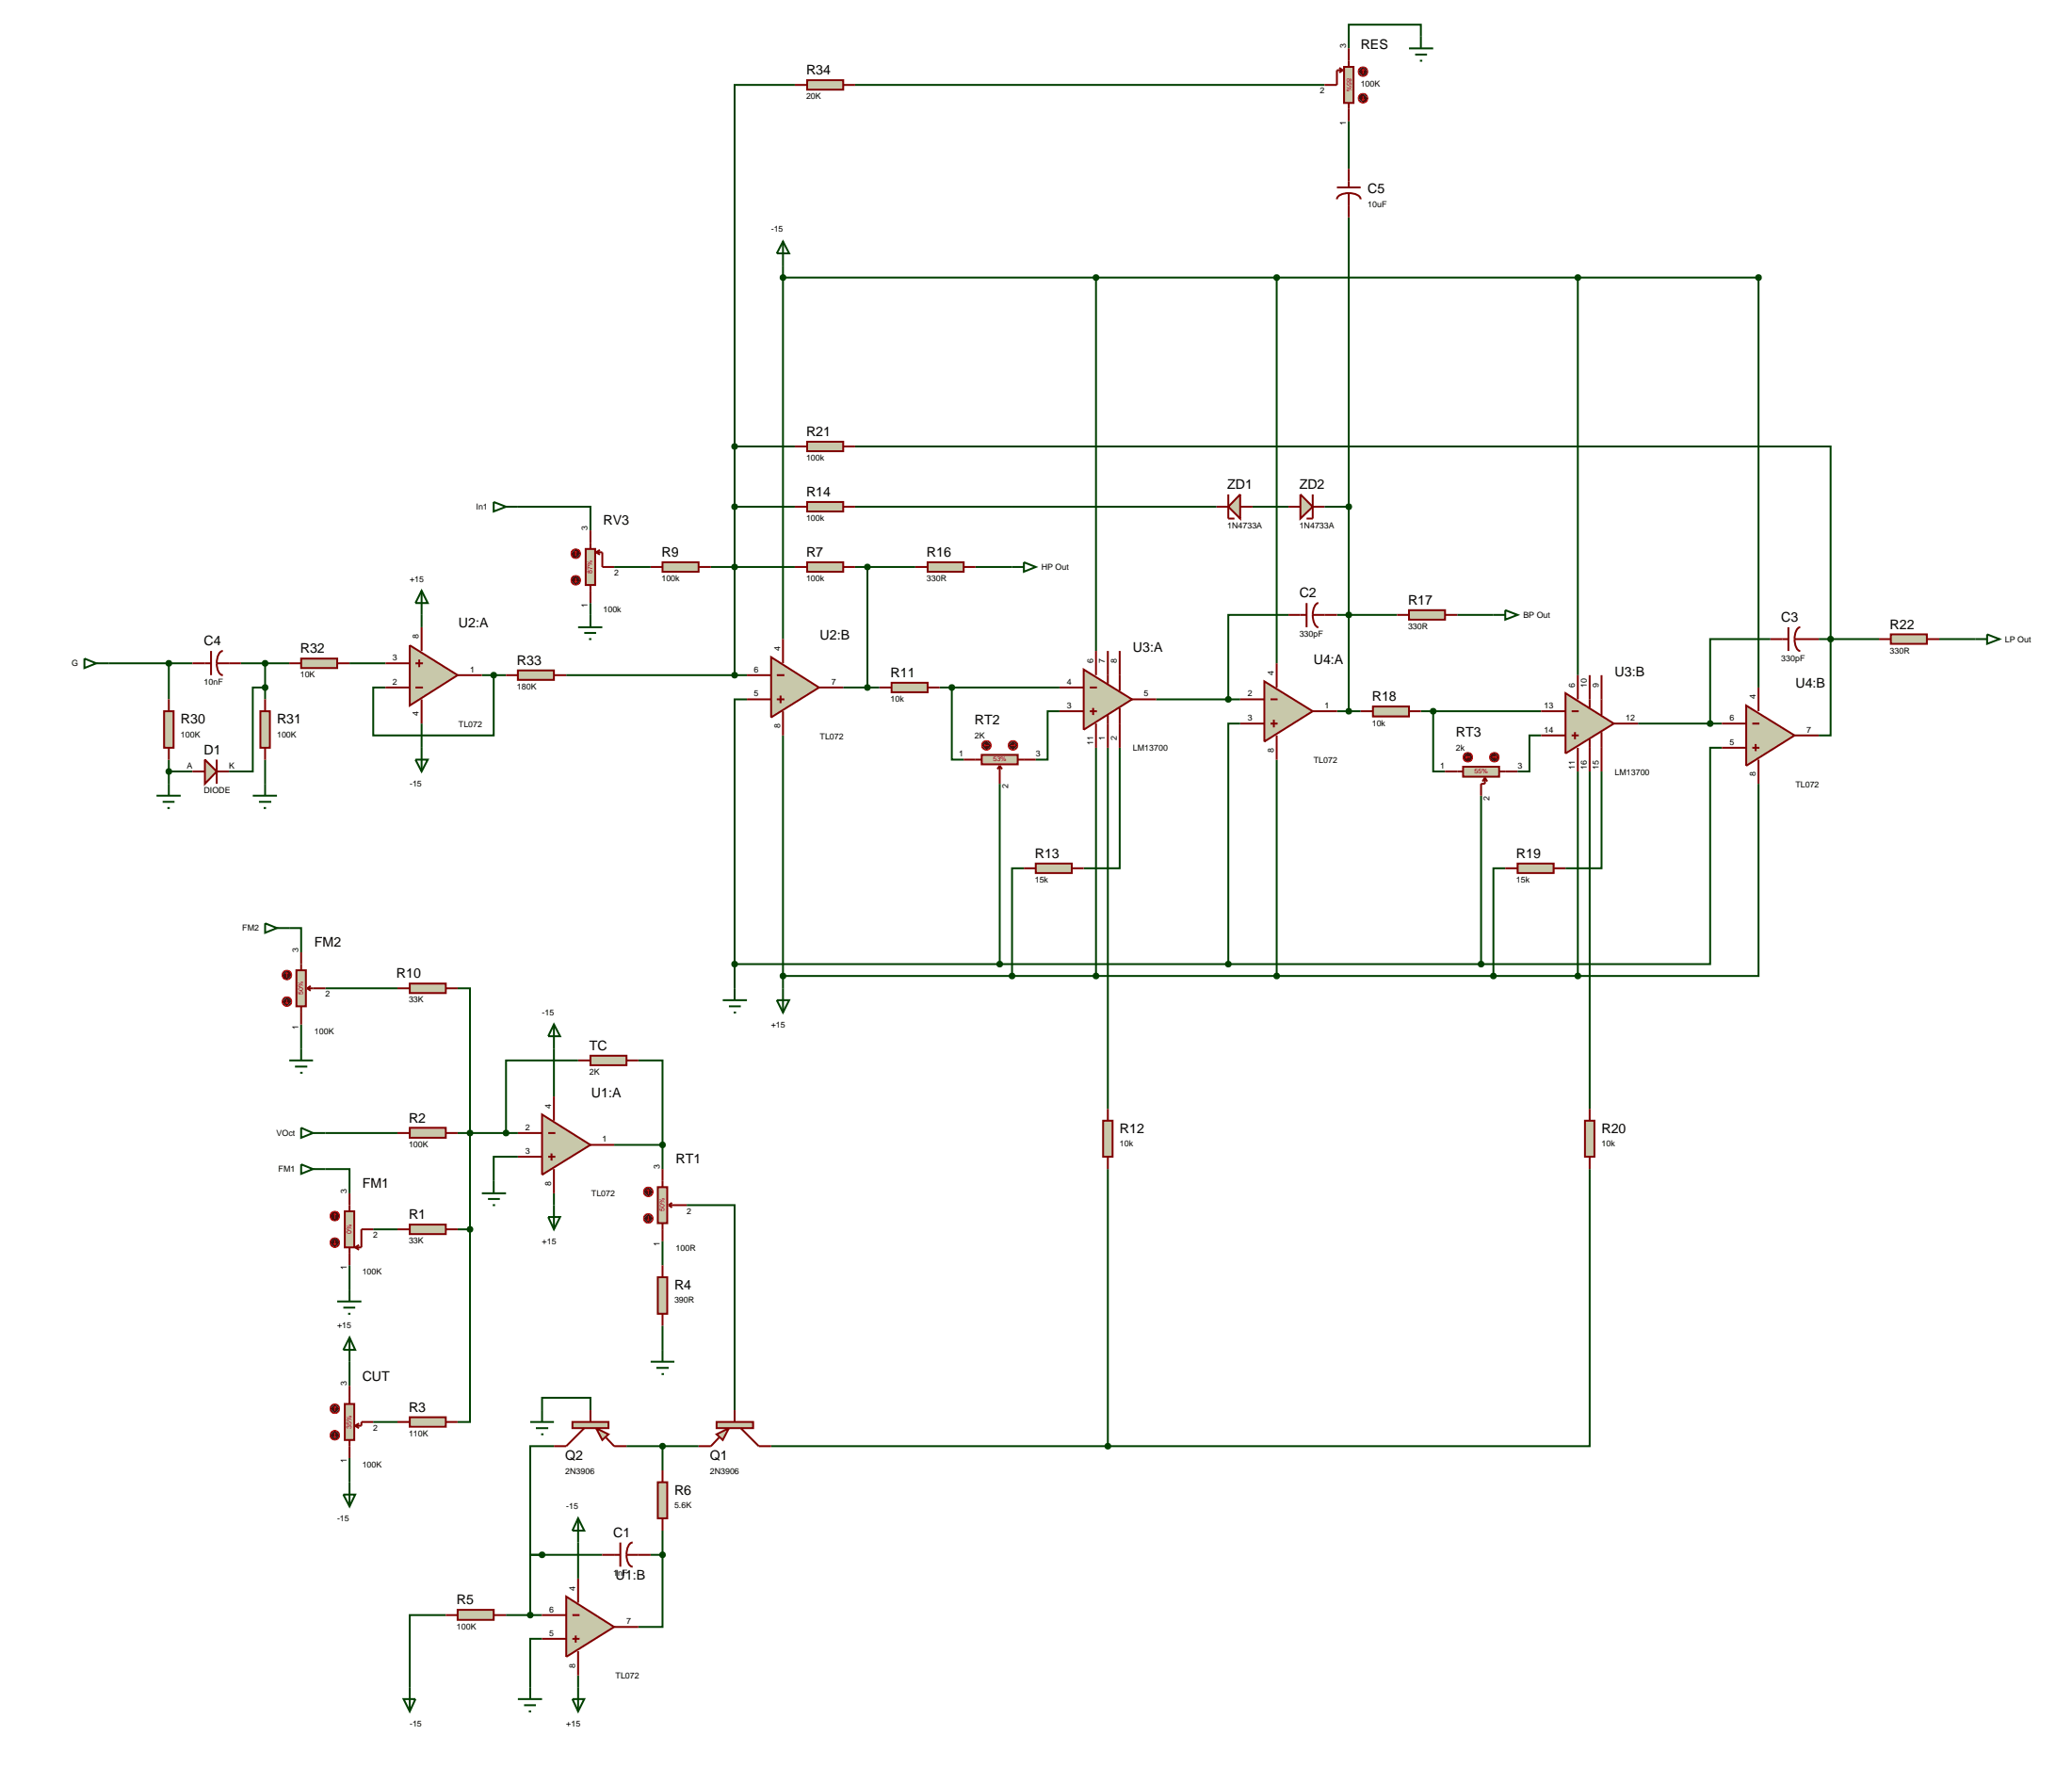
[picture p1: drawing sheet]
<svg xmlns="http://www.w3.org/2000/svg" width="437mm" height="376mm" viewBox="0 0 437 376" stroke-linecap="round" stroke-linejoin="round" font-family="sans-serif">
<g fill="none" stroke="#004000" stroke-width=".4">
<path d="M167.6 17.9h-12.7v76.2M180.3 17.9h99M299.6 7.7v-2.5h-15.2v5M284.4 25.5v10.1M165.1 58.5h205.7v86.4M165.1 56v78.7M231.1 58.5v78.7M269.2 58.5v81.3M284.4 45.8v104.1M332.7 58.5v83.8M154.9 94.1v48.2M154.9 94.1h12.7"/>
<path d="M180.3 94.1h205.7v60.9h-2.5M109.2 106.8h15.3v5M129.5 119.5h7.7M149.9 119.5h17.7M154.9 106.8h12.7M180.3 119.5h12.7M180.3 106.8h76.2M182.9 119.5v25.4M205.7 119.5h7.7M264.1 106.8h7.6M279.3 106.8h5.1M22.9 139.8h17.7"/>
<path d="M35.6 139.8v7.6M50.8 139.8h10.2M55.9 139.8v7.6M73.7 139.8h7.6M88.9 129.6v2.6M124.5 127.1v2.5M271.7 129.6h-12.7v17.8M281.9 129.6h12.7M307.3 129.6h7.6M373.3 134.7h-12.7v17.8M383.5 134.7h12.7M408.9 134.7h7.6"/>
<path d="M55.9 144.9h-2.6v17.7h-5M88.9 152.5v5.1M101.6 142.3h5.1M104.1 142.3v12.7h-25.4v-10.1h2.6M119.4 142.3h38.1M157.5 147.4h-2.6v55.8M165.1 155v53.3M177.8 144.9h7.6M198.1 144.9h25.3M200.7 144.9v15.2h2.5M223.4 149.9h-2.5v10.2h-2.5M231.1 157.6v48.1"/>
<path d="M233.6 157.6v76.1M236.1 157.6v25.4h-7.6M243.8 147.4h17.7M261.5 152.5h-2.5v50.7M281.9 149.9h5M299.6 149.9h25.4M302.2 149.9v12.7h2.5M325 155h-2.5v7.6h-2.5M345.4 152.5h17.7M363.1 157.6h-2.5v45.6h-48.3M35.6 160.1v5.1M35.6 162.6h5"/>
<path d="M55.9 160.1v5.1M210.8 165.2v38M269.2 160.1v45.6M312.3 167.7v35.5M332.7 162.6v43.1M335.2 162.6v71.1M337.7 162.6v20.4h-7.6M370.8 165.2v40.5h-38.1M61 195.6h2.5v5.1M215.9 183h-2.5v22.7M317.4 183h-2.5v22.7M63.5 215.9v5.1"/>
<path d="M68.6 208.3h15.2M96.5 208.3h2.6v50.8M154.9 203.2v5.1M154.9 203.2h157.4M165.1 205.7h167.6M63.5 237.7l2.5 1.1-2.5 1zM66 238.8h17.8M96.5 238.8h12.7M116.8 221v10.1M121.9 223.5h-15.2v15.3M134.6 223.5h5.1v17.8M63.5 245.4l2.5 1-2.5 1z"/>
<path d="M66 246.4h7.7v5.1M78.7 259.1h5.1M96.5 259.1h2.6M99.1 259.1v40.6h-2.6M109.2 243.8h-5.1v5.1M116.8 251.5v2.5M129.5 241.3h10.2M139.7 241.3v5.1M144.8 254h10.1v43.2M233.6 246.4v58.4M335.2 246.4v58.4h-101.6M73.7 266.7v5.1"/>
<path d="M139.7 261.6v5.1M139.7 279.4v5.1M73.7 287v5.1M78.7 299.7h5.1M114.3 297.2v-2.6h10.2v2.6M73.7 307.3v5.1M116.8 304.8h-5v22.9h2.5M132.1 304.8h15.2M139.7 304.8v5.1M162.6 304.8h71M114.3 327.7h-2.5v12.7M114.3 327.7h12.7"/>
<path d="M121.9 325.1v7.6M137.2 327.7h2.5M139.7 327.7v15.2h-5.1M139.7 322.6v5.1M94 340.4h-7.6v15.2M106.7 340.4h7.6M114.3 345.4h-2.5v10.2M121.9 353.1v2.5"/>
</g>
<path d="M72.7 255.3h2v7.6h-2z" fill="#c8c8aa" stroke="#800000" stroke-width=".4"/>
<path d="M73.7 251.5v3.8M78.7 259.1h-2.5v3.8h-1.3M73.7 262.9v3.8M74.9 262.9l.8 .5M75.7 262.4l-.8 .5" fill="none" stroke="#800000" stroke-width=".4"/>
<path d="M69.9 255.6l.7-.3-1 1zM70.6 255.3a.94 .94 0 0 1 1 1zM71.6 256.3a.94 .94 0 0 1-1 1zM69.6 256.3l1 1a.94 .94 0 0 1-1-1z" fill="#400000" stroke="#f00" stroke-width=".2"/>
<path d="M69.6 256.3l1-1 1 1-1 1z" fill="#400000"/>
<path d="M70.6 255.8l-.2 .2M70.6 255.8l.3 .2M70.6 255.8v1" fill="none" stroke="#f00" stroke-width=".2"/>
<path d="M69.9 261.2l.7-.3-1 1zM70.6 260.9a.94 .94 0 0 1 1 1zM71.6 261.9a.94 .94 0 0 1-1 1zM69.6 261.9l1 1a.94 .94 0 0 1-1-1z" fill="#400000" stroke="#f00" stroke-width=".2"/>
<path d="M69.6 261.9l1-1 1 1-1 1z" fill="#400000"/>
<path d="M70.4 262.1l.2 .3M70.6 261.4v1M70.9 262.1l-.3 .3" fill="none" stroke="#f00" stroke-width=".2"/>
<path d="M71.1 274.3h5.1M72.4 275.6h2.5M73.4 276.9h.5M73.7 271.8v2.5" fill="none" stroke="#004000" stroke-width=".4"/>
<path d="M86.4 258.1h7.6v2h-7.6z" fill="#c8c8aa" stroke="#800000" stroke-width=".4"/>
<path d="M83.8 259.1h2.6M94 259.1h2.5" fill="none" stroke="#800000" stroke-width=".4"/>
<path d="M86.4 237.7h7.6v2.1h-7.6z" fill="#c8c8aa" stroke="#800000" stroke-width=".4"/>
<path d="M83.8 238.8h2.6M94 238.8h2.5" fill="none" stroke="#800000" stroke-width=".4"/>
<path d="M72.7 295.9h2v7.6h-2z" fill="#c8c8aa" stroke="#800000" stroke-width=".4"/>
<path d="M73.7 292.1v3.8M78.7 299.7h-2.5v.8h-1.3M73.7 303.5v3.8M74.9 300.5l.8 .5M75.7 300l-.8 .5" fill="none" stroke="#800000" stroke-width=".4"/>
<path d="M69.9 296.2l.7-.3-1 1zM70.6 295.9a.94 .94 0 0 1 1 1zM70.6 297.9l1-1a.94 .94 0 0 1-1 1zM69.6 296.9l1 1a.94 .94 0 0 1-1-1z" fill="#400000" stroke="#f00" stroke-width=".2"/>
<path d="M69.6 296.9l1-1 1 1-1 1z" fill="#400000"/>
<path d="M70.6 296.4l-.2 .3M70.6 296.4l.3 .3M70.6 296.4v1" fill="none" stroke="#f00" stroke-width=".2"/>
<path d="M69.9 301.8l.7-.3-1 1zM70.6 301.5a.94 .94 0 0 1 1 1zM70.6 303.5l1-1a.94 .94 0 0 1-1 1zM69.6 302.5l1 1a.94 .94 0 0 1-1-1z" fill="#400000" stroke="#f00" stroke-width=".2"/>
<path d="M69.6 302.5l1-1 1 1-1 1z" fill="#400000"/>
<path d="M70.4 302.8l.2 .2M70.6 302v1M70.9 302.8l-.3 .2" fill="none" stroke="#f00" stroke-width=".2"/>
<path d="M73.7 281.9l1.2 2.6h-2.5zM73.7 281.9v5.1M72.4 315h2.5l-1.2 2.5zM73.7 312.4v5.1" fill="none" stroke="#004000" stroke-width=".4"/>
<path d="M86.4 298.7h7.6v2h-7.6z" fill="#c8c8aa" stroke="#800000" stroke-width=".4"/>
<path d="M83.8 299.7h2.6M94 299.7h2.5" fill="none" stroke="#800000" stroke-width=".4"/>
<path d="M98.8 258.7l.3-.1-.5 .5zM99.1 258.6l.3 .1 .2 .4zM99.1 259.6l.5-.5-.2 .4zM98.6 259.1l.5 .5-.3-.1z" fill="#004000" stroke="#004000" stroke-width=".4"/>
<path d="M98.6 259.1l.5-.5 .5 .5-.5 .5z" fill="#004000"/>
<path d="M98.8 238.4l.3-.1-.5 .5zM99.1 238.3l.3 .1 .2 .4zM99.1 239.3l.5-.5-.2 .4zM98.6 238.8l.5 .5-.3-.1z" fill="#004000" stroke="#004000" stroke-width=".4"/>
<path d="M99.1 238.3l.5 .5-.5 .5-.5-.5z" fill="#004000"/>
<path d="M124.5 222.5h7.6v2h-7.6z" fill="#c8c8aa" stroke="#800000" stroke-width=".4"/>
<path d="M121.9 223.5h2.6M132.1 223.5h2.5" fill="none" stroke="#800000" stroke-width=".4"/>
<path d="M116.8 215.9l1.3 2.5h-2.5zM116.8 215.9v5.1M101.6 251.5h5.1M102.9 252.7h2.5M103.9 254h.5M104.1 248.9v2.6M115.6 256.5h2.5l-1.3 2.6zM116.8 254v5.1" fill="none" stroke="#004000" stroke-width=".4"/>
<path d="M138.7 250.2h2v7.6h-2z" fill="#c8c8aa" stroke="#800000" stroke-width=".4"/>
<path d="M139.7 246.4v3.8M139.7 257.8v3.8M141 254l.7 .5M141 254h3.8M141.7 253.5l-.7 .5" fill="none" stroke="#800000" stroke-width=".4"/>
<path d="M136 250.5l.7-.3-1 1zM136.7 250.2a.94 .94 0 0 1 1 1zM137.7 251.2a.94 .94 0 0 1-1 1zM135.7 251.2l1 1a.94 .94 0 0 1-1-1z" fill="#400000" stroke="#f00" stroke-width=".2"/>
<path d="M135.7 251.2l1-1 1 1-1 1z" fill="#400000"/>
<path d="M136.7 250.7l-.3 .2M136.7 250.7l.2 .2M136.7 250.7v1" fill="none" stroke="#f00" stroke-width=".2"/>
<path d="M136 256.1l.7-.3-1 1zM136.7 255.8a.94 .94 0 0 1 1 1zM137.7 256.8a.94 .94 0 0 1-1 1zM135.7 256.8l1 1a.94 .94 0 0 1-1-1z" fill="#400000" stroke="#f00" stroke-width=".2"/>
<path d="M135.7 256.8l1-1 1 1-1 1z" fill="#400000"/>
<path d="M136.4 257l.3 .3M136.7 256.3v1M136.9 257l-.2 .3" fill="none" stroke="#f00" stroke-width=".2"/>
<path d="M138.7 269.2h2v7.7h-2z" fill="#c8c8aa" stroke="#800000" stroke-width=".4"/>
<path d="M139.7 266.7v2.5M139.7 276.9v2.5" fill="none" stroke="#800000" stroke-width=".4"/>
<path d="M137.2 287h5M138.4 288.3h2.6M139.5 289.6h.5M139.7 284.5v2.5" fill="none" stroke="#004000" stroke-width=".4"/>
<g fill="#c8c8aa" stroke="#800000" stroke-width=".4">
<path d="M151.1 302.3l2.6-1.3-1.3 2.5z"/>
<path d="M151.1 299.7h7.7v1.3h-7.7z"/>
</g>
<path d="M154.9 297.2v2.5M151.6 303l-1.7 1.8h-2.6M156.2 301l3.8 3.8h2.6" fill="none" stroke="#800000" stroke-width=".4"/>
<g fill="#c8c8aa" stroke="#800000" stroke-width=".4">
<path d="M125.7 301l2.6 1.3-1.3 1.2z"/>
<path d="M120.7 299.7h7.6v1.3h-7.6z"/>
</g>
<path d="M124.5 297.2v2.5M123.2 301l-3.8 3.8h-2.6M127.8 303l1.7 1.8h2.6" fill="none" stroke="#800000" stroke-width=".4"/>
<path d="M111.8 299.7h5M114.3 297.2v2.5M113 301h2.6M114.1 302.3h.5" fill="none" stroke="#004000" stroke-width=".4"/>
<path d="M138.7 312.4h2v7.6h-2z" fill="#c8c8aa" stroke="#800000" stroke-width=".4"/>
<path d="M139.7 309.9v2.5M139.7 320v2.6" fill="none" stroke="#800000" stroke-width=".4"/>
<path d="M139.4 304.4l.3-.1-.5 .5zM139.7 304.3l.3 .1 .2 .4zM140.2 304.8l-.1 .3-.4 .2zM139.2 304.8l.5 .5-.4-.2z" fill="#004000" stroke="#004000" stroke-width=".4"/>
<path d="M139.7 304.3l.5 .5-.5 .5-.5-.5z" fill="#004000"/>
<path d="M127 327.7h3.8M130.8 325.1v5.1M132.1 327.7a2.27 2.27 0 0 0 1.3 2.5M132.1 327.7h5.1M133.4 325.1a2.34 2.34 0 0 0-1.3 2.6" fill="none" stroke="#800000" stroke-width=".4"/>
<path d="M114 327.3l.3-.1-.5 .5zM114.3 327.2l.4 .2 .1 .3zM114.8 327.7l-.2 .4-.3 .1zM113.8 327.7l.5 .5-.3-.1z" fill="#004000" stroke="#004000" stroke-width=".4"/>
<path d="M114.3 327.2l.5 .5-.5 .5-.5-.5z" fill="#004000"/>
<path d="M109.2 358.1h5.1M110.5 359.4h2.5M111.8 355.6v2.5M111.5 360.7h.5" fill="none" stroke="#004000" stroke-width=".4"/>
<path d="M96.5 339.3h7.6v2.1h-7.6z" fill="#c8c8aa" stroke="#800000" stroke-width=".4"/>
<path d="M94 340.4h2.5M104.1 340.4h2.6" fill="none" stroke="#800000" stroke-width=".4"/>
<path d="M165.1 50.9l1.3 2.5h-2.6zM165.1 50.9v5.1M152.4 210.8h5.1M153.7 212.1h2.5M154.7 213.4h.5M154.9 208.3v2.5M163.8 210.8h2.6l-1.3 2.6zM165.1 208.3v5.1M85.1 358.1h2.5l-1.2 2.6zM86.4 355.6v5.1" fill="none" stroke="#004000" stroke-width=".4"/>
<path d="M170.2 118.5h7.6v2h-7.6z" fill="#c8c8aa" stroke="#800000" stroke-width=".4"/>
<path d="M167.6 119.5h2.6M177.8 119.5h2.5" fill="none" stroke="#800000" stroke-width=".4"/>
<path d="M139.7 118.5h7.6v2h-7.6z" fill="#c8c8aa" stroke="#800000" stroke-width=".4"/>
<path d="M137.2 119.5h2.5M147.3 119.5h2.6" fill="none" stroke="#800000" stroke-width=".4"/>
<path d="M154.5 119.2l.4-.2-.5 .5zM154.9 119l.3 .1 .2 .4zM155.4 119.5l-.1 .3-.4 .2zM154.4 119.5l.5 .5-.3-.1z" fill="#004000" stroke="#004000" stroke-width=".4"/>
<path d="M154.4 119.5l.5-.5 .5 .5-.5 .5z" fill="#004000"/>
<path d="M123.5 115.7h2v7.6h-2z" fill="#c8c8aa" stroke="#800000" stroke-width=".4"/>
<path d="M124.5 111.8v3.9M125.7 116.4l.8 .5M125.7 116.4h1.3v3.1h2.5M126.5 115.9l-.8 .5M124.5 123.3v3.8" fill="none" stroke="#800000" stroke-width=".4"/>
<path d="M120.7 116l.7-.3-1 1zM121.4 115.7a.94 .94 0 0 1 1 1zM121.4 117.7l1-1a.94 .94 0 0 1-1 1zM120.4 116.7l1 1a.94 .94 0 0 1-1-1z" fill="#400000" stroke="#f00" stroke-width=".2"/>
<path d="M120.4 116.7l1-1 1 1-1 1z" fill="#400000"/>
<path d="M121.4 116.2l-.2 .2M121.4 116.2l.3 .2M121.4 116.2v1" fill="none" stroke="#f00" stroke-width=".2"/>
<path d="M120.7 121.6l.7-.3-1 1zM121.4 121.3a.94 .94 0 0 1 1 1zM122.4 122.3a.94 .94 0 0 1-1 1zM120.4 122.3l1 1a.94 .94 0 0 1-1-1z" fill="#400000" stroke="#f00" stroke-width=".2"/>
<path d="M120.4 122.3l1-1 1 1-1 1z" fill="#400000"/>
<path d="M121.2 122.5l.2 .3M121.4 121.8v1M121.7 122.5l-.3 .3" fill="none" stroke="#f00" stroke-width=".2"/>
<path d="M104.1 105.8l2.6 1-2.6 1zM106.7 106.8h2.5M121.9 132.2h5.1M123.2 133.4h2.5M124.2 134.7h.5M124.5 129.6v2.6" fill="none" stroke="#004000" stroke-width=".4"/>
<path d="M228.5 141.1l10.2 6.3-10.2 6.4z" fill="#c8c8aa" stroke="#800000" stroke-width=".4"/>
<path d="M231.1 137.2v5.1M233.6 137.2v6.9M236.1 137.2v8.4M223.4 144.9h5.1M223.4 149.9h5.1M229.8 144.9h1.5M229.8 149.9h1.5M230.5 149.2v1.5M231.1 152.5v5.1M233.6 150.7v6.9M236.1 149.2v8.4M238.7 147.4h5.1" fill="none" stroke="#800000" stroke-width=".4"/>
<path d="M188 143.9h7.6v2h-7.6z" fill="#c8c8aa" stroke="#800000" stroke-width=".4"/>
<path d="M185.4 144.9h2.6M195.6 144.9h2.5" fill="none" stroke="#800000" stroke-width=".4"/>
<path d="M207 159.1h7.6v2h-7.6z" fill="#c8c8aa" stroke="#800000" stroke-width=".4"/>
<path d="M203.2 160.1h3.8M210.8 161.4l-.5 .7M210.8 161.4l.5 .7M210.8 161.4v3.8M214.6 160.1h3.8" fill="none" stroke="#800000" stroke-width=".4"/>
<path d="M212.9 156.4l.7-.3-1 1zM213.6 156.1a.94 .94 0 0 1 1 1zM214.6 157.1a.94 .94 0 0 1-1 1zM212.6 157.1l1 1a.94 .94 0 0 1-1-1z" fill="#400000" stroke="#f00" stroke-width=".2"/>
<path d="M213.6 156.1l1 1-1 1-1-1z" fill="#400000"/>
<path d="M213.1 157.1h1M213.9 156.8l.2 .3M214.1 157.1l-.2 .2" fill="none" stroke="#f00" stroke-width=".2"/>
<path d="M207.3 156.4l.7-.3-1 1zM208 156.1a.94 .94 0 0 1 1 1zM209 157.1a.94 .94 0 0 1-1 1zM207 157.1l1 1a.94 .94 0 0 1-1-1z" fill="#400000" stroke="#f00" stroke-width=".2"/>
<path d="M208 156.1l1 1-1 1-1-1z" fill="#400000"/>
<path d="M207.5 157.1l.3 .2M207.5 157.1h1M207.8 156.8l-.3 .3" fill="none" stroke="#f00" stroke-width=".2"/>
<path d="M200.4 144.5l.3-.1-.5 .5zM200.7 144.4l.3 .1 .2 .4zM201.2 144.9l-.1 .3-.4 .2zM200.2 144.9l.5 .5-.4-.2z" fill="#004000" stroke="#004000" stroke-width=".4"/>
<path d="M200.2 144.9l.5-.5 .5 .5-.5 .5z" fill="#004000"/>
<path d="M232.6 236.2h2v7.6h-2z" fill="#c8c8aa" stroke="#800000" stroke-width=".4"/>
<path d="M233.6 233.7v2.5M233.6 243.8v2.6" fill="none" stroke="#800000" stroke-width=".4"/>
<path d="M218.4 182h7.6v2h-7.6z" fill="#c8c8aa" stroke="#800000" stroke-width=".4"/>
<path d="M215.9 183h2.5M226 183h2.5" fill="none" stroke="#800000" stroke-width=".4"/>
<path d="M213 205.4l.4-.2-.5 .5zM213.4 205.2l.4 .2 .1 .3zM213.4 206.2l.5-.5-.2 .4zM212.9 205.7l.5 .5-.3-.1z" fill="#004000" stroke="#004000" stroke-width=".4"/>
<path d="M212.9 205.7l.5-.5 .5 .5-.5 .5z" fill="#004000"/>
<path d="M266.6 143.6l10.2 6.3-10.2 6.4z" fill="#c8c8aa" stroke="#800000" stroke-width=".4"/>
<path d="M269.2 139.8v5.1M261.5 147.4h5.1M261.5 152.5h5.1M267.9 147.4h1.5M267.9 152.5h1.5M268.6 151.7v1.6M269.2 155v5.1M276.8 149.9h5.1" fill="none" stroke="#800000" stroke-width=".4"/>
<path d="M210.4 202.9l.4-.2-.5 .5zM210.8 202.7l.3 .1 .2 .4zM211.3 203.2l-.1 .3-.4 .2zM210.3 203.2l.5 .5-.4-.2z" fill="#004000" stroke="#004000" stroke-width=".4"/>
<path d="M210.3 203.2l.5-.5 .5 .5-.5 .5z" fill="#004000"/>
<path d="M230.7 205.4l.4-.2-.5 .5zM231.1 205.2l.4 .2 .1 .3zM231.1 206.2l.5-.5-.2 .4zM230.6 205.7l.5 .5-.3-.1z" fill="#004000" stroke="#004000" stroke-width=".4"/>
<path d="M230.6 205.7l.5-.5 .5 .5-.5 .5z" fill="#004000"/>
<path d="M271.7 129.6h3.8M275.5 127.1v5.1M276.8 129.6a2.43 2.43 0 0 0 1.2 2.6M276.8 129.6h5.1M278 127.1a2.36 2.36 0 0 0-1.2 2.5" fill="none" stroke="#800000" stroke-width=".4"/>
<path d="M258.7 147l.3-.1-.5 .5zM259 146.9l.3 .1 .2 .4zM259 147.9l.5-.5-.2 .4zM258.5 147.4l.5 .5-.3-.1z" fill="#004000" stroke="#004000" stroke-width=".4"/>
<path d="M259 146.9l.5 .5-.5 .5-.5-.5z" fill="#004000"/>
<path d="M213.4 119.5h2.5M215.9 118.5l2.5 1-2.5 1zM314.9 129.6h2.5M317.4 128.6l2.6 1-2.6 1z" fill="none" stroke="#004000" stroke-width=".4"/>
<path d="M284.1 129.2l.3-.1-.5 .5zM284.4 129.1l.3 .1 .2 .4zM284.4 130.1l.5-.5-.2 .4zM283.9 129.6l.5 .5-.4-.2z" fill="#004000" stroke="#004000" stroke-width=".4"/>
<path d="M284.4 129.1l.5 .5-.5 .5-.5-.5z" fill="#004000"/>
<path d="M261.5 104.2v5.1l-2.5-2.5z" fill="#c8c8aa" stroke="#800000" stroke-width=".4"/>
<path d="M256.5 106.8h2.5M259 104.2v5.1h1.3M261.5 106.8h2.6" fill="none" stroke="#800000" stroke-width=".4"/>
<path d="M274.2 104.2l2.6 2.6-2.6 2.5z" fill="#c8c8aa" stroke="#800000" stroke-width=".4"/>
<path d="M271.7 106.8h2.5M276.8 104.2v5.1h-1.3M276.8 106.8h2.5" fill="none" stroke="#800000" stroke-width=".4"/>
<path d="M170.2 105.8h7.6v2h-7.6z" fill="#c8c8aa" stroke="#800000" stroke-width=".4"/>
<path d="M167.6 106.8h2.6M177.8 106.8h2.5" fill="none" stroke="#800000" stroke-width=".4"/>
<path d="M154.5 106.5l.4-.2-.5 .5zM154.9 106.3l.3 .1 .2 .4zM155.4 106.8l-.1 .3-.4 .2zM154.4 106.8l.5 .5-.3-.1z" fill="#004000" stroke="#004000" stroke-width=".4"/>
<path d="M154.4 106.8l.5-.5 .5 .5-.5 .5z" fill="#004000"/>
<path d="M195.6 118.5h7.6v2h-7.6z" fill="#c8c8aa" stroke="#800000" stroke-width=".4"/>
<path d="M193 119.5h2.6M203.2 119.5h2.5" fill="none" stroke="#800000" stroke-width=".4"/>
<path d="M182.5 119.2l.4-.2-.5 .5zM182.9 119l.3 .1 .2 .4zM183.4 119.5l-.1 .3-.4 .2zM182.4 119.5l.5 .5-.3-.1z" fill="#004000" stroke="#004000" stroke-width=".4"/>
<path d="M182.4 119.5l.5-.5 .5 .5-.5 .5z" fill="#004000"/>
<path d="M297.1 128.6h7.6v2h-7.6z" fill="#c8c8aa" stroke="#800000" stroke-width=".4"/>
<path d="M294.6 129.6h2.5M304.7 129.6h2.6" fill="none" stroke="#800000" stroke-width=".4"/>
<path d="M289.5 148.9h7.6v2.1h-7.6z" fill="#c8c8aa" stroke="#800000" stroke-width=".4"/>
<path d="M286.9 149.9h2.6M297.1 149.9h2.5" fill="none" stroke="#800000" stroke-width=".4"/>
<path d="M284.1 149.5l.3-.1-.5 .5zM284.4 149.4l.3 .1 .2 .4zM284.4 150.4l.5-.5-.2 .4zM283.9 149.9l.5 .5-.4-.2z" fill="#004000" stroke="#004000" stroke-width=".4"/>
<path d="M284.4 149.4l.5 .5-.5 .5-.5-.5z" fill="#004000"/>
<path d="M330.1 146.1l10.2 6.4-10.2 6.3z" fill="#c8c8aa" stroke="#800000" stroke-width=".4"/>
<path d="M325 149.9h5.1M325 155h5.1M331.4 149.9h1.5M331.4 155h1.5M332.1 154.3v1.5M332.7 142.3v5.1M332.7 157.6v5M335.2 142.3v6.9M335.2 155.8v6.8M337.7 142.3v8.4M337.7 154.3v8.3M340.3 152.5h5.1" fill="none" stroke="#800000" stroke-width=".4"/>
<path d="M308.5 161.6h7.6v2.1h-7.6z" fill="#c8c8aa" stroke="#800000" stroke-width=".4"/>
<path d="M304.7 162.6h3.8M313.1 163.9l.5 .8M313.1 163.9l-.5 .8M313.1 163.9v1.3h-.8v2.5M316.1 162.6h3.9" fill="none" stroke="#800000" stroke-width=".4"/>
<path d="M314.4 158.9l.7-.3-1 1zM315.1 158.6a.94 .94 0 0 1 1 1zM316.1 159.6a.94 .94 0 0 1-1 1zM314.1 159.6l1 1a.94 .94 0 0 1-1-1z" fill="#400000" stroke="#f00" stroke-width=".2"/>
<path d="M315.1 158.6l1 1-1 1-1-1z" fill="#400000"/>
<path d="M314.6 159.6h1M315.4 159.3l.2 .3M315.6 159.6l-.2 .3" fill="none" stroke="#f00" stroke-width=".2"/>
<path d="M308.8 158.9l.7-.3-1 1zM309.5 158.6a.94 .94 0 0 1 1 1zM310.5 159.6a.94 .94 0 0 1-1 1zM308.5 159.6l1 1a.94 .94 0 0 1-1-1z" fill="#400000" stroke="#f00" stroke-width=".2"/>
<path d="M309.5 158.6l1 1-1 1-1-1z" fill="#400000"/>
<path d="M309 159.6l.3 .3M309 159.6h1M309.3 159.3l-.3 .3" fill="none" stroke="#f00" stroke-width=".2"/>
<path d="M301.9 149.5l.3-.1-.5 .5zM302.2 149.4l.4 .2 .1 .3zM302.7 149.9l-.1 .3-.4 .2zM301.7 149.9l.5 .5-.4-.2z" fill="#004000" stroke="#004000" stroke-width=".4"/>
<path d="M302.2 149.4l.5 .5-.5 .5-.5-.5z" fill="#004000"/>
<path d="M258.6 202.9l.4-.2-.5 .5zM259 202.7l.3 .1 .2 .4zM259 203.7l.5-.5-.2 .4zM258.5 203.2l.5 .5-.4-.2z" fill="#004000" stroke="#004000" stroke-width=".4"/>
<path d="M258.5 203.2l.5-.5 .5 .5-.5 .5z" fill="#004000"/>
<path d="M268.8 205.4l.4-.2-.5 .5zM269.2 205.2l.4 .2 .1 .3zM269.2 206.2l.5-.5-.2 .4zM268.7 205.7l.5 .5-.3-.1z" fill="#004000" stroke="#004000" stroke-width=".4"/>
<path d="M268.7 205.7l.5-.5 .5 .5-.5 .5z" fill="#004000"/>
<path d="M320 182h7.6v2h-7.6z" fill="#c8c8aa" stroke="#800000" stroke-width=".4"/>
<path d="M317.4 183h2.6M327.6 183h2.5" fill="none" stroke="#800000" stroke-width=".4"/>
<path d="M314.5 205.4l.4-.2-.5 .5zM314.9 205.2l.4 .2 .1 .3zM315.4 205.7l-.1 .3-.4 .2zM314.4 205.7l.5 .5-.4-.2z" fill="#004000" stroke="#004000" stroke-width=".4"/>
<path d="M314.9 205.2l.5 .5-.5 .5-.5-.5z" fill="#004000"/>
<path d="M334.2 236.2h2v7.6h-2z" fill="#c8c8aa" stroke="#800000" stroke-width=".4"/>
<path d="M335.2 233.7v2.5M335.2 243.8v2.6" fill="none" stroke="#800000" stroke-width=".4"/>
<path d="M233.3 304.4l.3-.1-.5 .5zM233.6 304.3l.3 .1 .2 .4zM233.6 305.3l.5-.5-.1 .3zM233.1 304.8l.5 .5-.4-.2z" fill="#004000" stroke="#004000" stroke-width=".4"/>
<path d="M233.6 304.3l.5 .5-.5 .5-.5-.5z" fill="#004000"/>
<path d="M230.7 58.2l.4-.2-.5 .5zM231.1 58l.3 .1 .2 .4zM231.1 59l.5-.5-.2 .4zM230.6 58.5l.5 .5-.3-.1z" fill="#004000" stroke="#004000" stroke-width=".4"/>
<path d="M230.6 58.5l.5-.5 .5 .5-.5 .5z" fill="#004000"/>
<path d="M268.8 58.2l.4-.2-.5 .5zM269.2 58l.3 .1 .2 .4zM269.2 59l.5-.5-.2 .4zM268.7 58.5l.5 .5-.3-.1z" fill="#004000" stroke="#004000" stroke-width=".4"/>
<path d="M268.7 58.5l.5-.5 .5 .5-.5 .5z" fill="#004000"/>
<path d="M170.2 93.1h7.6v2h-7.6z" fill="#c8c8aa" stroke="#800000" stroke-width=".4"/>
<path d="M167.6 94.1h2.6M177.8 94.1h2.5" fill="none" stroke="#800000" stroke-width=".4"/>
<path d="M368.2 148.7l10.2 6.3-10.2 6.4z" fill="#c8c8aa" stroke="#800000" stroke-width=".4"/>
<path d="M363.1 152.5h5.1M363.1 157.6h5.1M369.5 152.5h1.5M369.5 157.6h1.5M370.2 156.8v1.5M370.8 144.9v5M378.4 155h5.1M370.8 160.1v5.1" fill="none" stroke="#800000" stroke-width=".4"/>
<path d="M312 202.8l.3-.1-.5 .5zM312.3 202.7l.4 .2 .1 .3zM312.8 203.2l-.1 .3-.4 .2zM311.8 203.2l.5 .5-.3-.1z" fill="#004000" stroke="#004000" stroke-width=".4"/>
<path d="M311.8 203.2l.5-.5 .5 .5-.5 .5z" fill="#004000"/>
<path d="M332.3 205.4l.4-.2-.5 .5zM332.7 205.2l.4 .2 .1 .3zM332.7 206.2l.5-.5-.2 .4zM332.2 205.7l.5 .5-.3-.1z" fill="#004000" stroke="#004000" stroke-width=".4"/>
<path d="M332.2 205.7l.5-.5 .5 .5-.5 .5z" fill="#004000"/>
<path d="M332.3 58.2l.4-.2-.5 .5zM332.7 58l.3 .1 .2 .4zM332.7 59l.5-.5-.2 .4zM332.2 58.5l.5 .5-.3-.1z" fill="#004000" stroke="#004000" stroke-width=".4"/>
<path d="M332.2 58.5l.5-.5 .5 .5-.5 .5z" fill="#004000"/>
<path d="M373.3 134.7h3.8M377.1 132.2v5M378.4 134.7a2.28 2.28 0 0 0 1.2 2.5M378.4 134.7h5.1M379.6 132.2a2.28 2.28 0 0 0-1.2 2.5" fill="none" stroke="#800000" stroke-width=".4"/>
<path d="M360.3 152.1l.3-.1-.5 .5zM360.6 152l.3 .1 .2 .4zM360.6 153l.5-.5-.2 .4zM360.1 152.5l.5 .5-.4-.2z" fill="#004000" stroke="#004000" stroke-width=".4"/>
<path d="M360.6 152l.5 .5-.5 .5-.5-.5z" fill="#004000"/>
<path d="M398.7 133.7h7.6v2h-7.6z" fill="#c8c8aa" stroke="#800000" stroke-width=".4"/>
<path d="M396.2 134.7h2.5M406.3 134.7h2.6" fill="none" stroke="#800000" stroke-width=".4"/>
<path d="M385.6 134.4l.4-.2-.5 .5zM386 134.2l.3 .1 .2 .4zM386 135.2l.5-.5-.2 .4zM385.5 134.7l.5 .5-.3-.1z" fill="#004000" stroke="#004000" stroke-width=".4"/>
<path d="M385.5 134.7l.5-.5 .5 .5-.5 .5z" fill="#004000"/>
<path d="M416.5 134.7h2.5M419 133.7l2.6 1-2.6 1z" fill="none" stroke="#004000" stroke-width=".4"/>
<path d="M283.4 14.1h2v7.6h-2z" fill="#c8c8aa" stroke="#800000" stroke-width=".4"/>
<path d="M282.4 14.3l.7 .5M283.1 14.8l-.7 .5M283.1 14.8h-1.2v3.1h-2.6M284.4 10.2v3.9M284.4 21.7v3.8" fill="none" stroke="#800000" stroke-width=".4"/>
<path d="M286.7 14.4l.7-.3-1 1zM287.4 14.1a.94 .94 0 0 1 1 1zM287.4 16.1l1-1a.94 .94 0 0 1-1 1zM286.4 15.1l1 1a.94 .94 0 0 1-1-1z" fill="#400000" stroke="#f00" stroke-width=".2"/>
<path d="M287.4 14.1l1 1-1 1-1-1z" fill="#400000"/>
<path d="M287.4 14.6l.3 .2M287.4 14.6l-.2 .2M287.4 14.6v1" fill="none" stroke="#f00" stroke-width=".2"/>
<path d="M286.7 20l.7-.3-1 1zM287.4 19.7a.94 .94 0 0 1 1 1zM287.4 21.7l1-1a.94 .94 0 0 1-1 1zM286.4 20.7l1 1a.94 .94 0 0 1-1-1z" fill="#400000" stroke="#f00" stroke-width=".2"/>
<path d="M286.4 20.7l1-1 1 1-1 1z" fill="#400000"/>
<path d="M287.2 20.9l.2 .3M287.4 20.2v1M287.7 20.9l-.3 .3" fill="none" stroke="#f00" stroke-width=".2"/>
<path d="M297.1 10.2h5.1M298.4 11.5h2.5M299.4 12.8h.5M299.6 7.7v2.5" fill="none" stroke="#004000" stroke-width=".4"/>
<path d="M370.4 58.2l.4-.2-.5 .5zM370.8 58l.3 .1 .2 .4zM370.8 59l.5-.5-.1 .3zM370.3 58.5l.5 .5-.3-.1z" fill="#004000" stroke="#004000" stroke-width=".4"/>
<path d="M370.3 58.5l.5-.5 .5 .5-.5 .5z" fill="#004000"/>
<path d="M62.5 204.5h2v7.6h-2z" fill="#c8c8aa" stroke="#800000" stroke-width=".4"/>
<path d="M63.5 200.7v3.8M63.5 212.1v3.8M64.8 208.3l.7 .5M64.8 208.3h3.8M65.5 207.8l-.7 .5" fill="none" stroke="#800000" stroke-width=".4"/>
<path d="M59.8 204.8l.7-.3-1 1zM60.5 204.5a.94 .94 0 0 1 1 1zM61.5 205.5a.94 .94 0 0 1-1 1zM59.5 205.5l1 1a.94 .94 0 0 1-1-1z" fill="#400000" stroke="#f00" stroke-width=".2"/>
<path d="M59.5 205.5l1-1 1 1-1 1z" fill="#400000"/>
<path d="M60.5 205l-.3 .2M60.5 205l.2 .2M60.5 205v1" fill="none" stroke="#f00" stroke-width=".2"/>
<path d="M59.8 210.4l.7-.3-1 1zM60.5 210.1a.94 .94 0 0 1 1 1zM61.5 211.1a.94 .94 0 0 1-1 1zM59.5 211.1l1 1a.94 .94 0 0 1-1-1z" fill="#400000" stroke="#f00" stroke-width=".2"/>
<path d="M59.5 211.1l1-1 1 1-1 1z" fill="#400000"/>
<path d="M60.2 211.3l.3 .3M60.5 210.6v1M60.7 211.3l-.2 .3" fill="none" stroke="#f00" stroke-width=".2"/>
<path d="M86.4 207.3h7.6v2h-7.6z" fill="#c8c8aa" stroke="#800000" stroke-width=".4"/>
<path d="M83.8 208.3h2.6M94 208.3h2.5" fill="none" stroke="#800000" stroke-width=".4"/>
<path d="M17.8 138.8l2.5 1-2.5 1zM20.3 139.8h2.6M55.9 194.6l2.5 1-2.5 1zM58.4 195.6h2.6M61 223.5h5M62.2 224.8h2.6M63.3 226.1h.5M63.5 221v2.5" fill="none" stroke="#004000" stroke-width=".4"/>
<path d="M34.6 149.9h2v7.7h-2z" fill="#c8c8aa" stroke="#800000" stroke-width=".4"/>
<path d="M40.6 139.8h3.9M44.5 137.2v5.1M45.7 139.8a2.2 2.2 0 0 0 1.3 2.5M45.7 139.8h5.1M47 137.2a2.34 2.34 0 0 0-1.3 2.6M35.6 147.4v2.5M35.6 157.6v2.5" fill="none" stroke="#800000" stroke-width=".4"/>
<path d="M54.9 149.9h2v7.7h-2z" fill="#c8c8aa" stroke="#800000" stroke-width=".4"/>
<path d="M55.9 147.4v2.5M55.9 157.6v2.5" fill="none" stroke="#800000" stroke-width=".4"/>
<path d="M35.3 139.4l.3-.1-.5 .5zM35.6 139.3l.3 .1 .2 .4zM35.6 140.3l.5-.5-.2 .4zM35.1 139.8l.5 .5-.4-.2z" fill="#004000" stroke="#004000" stroke-width=".4"/>
<path d="M35.6 139.3l.5 .5-.5 .5-.5-.5z" fill="#004000"/>
<path d="M33 167.7h5.1M34.3 169h2.5M35.3 170.3h.5M35.6 165.2v2.5M53.3 167.7h5.1M54.6 169h2.6M55.6 170.3h.5M55.9 165.2v2.5" fill="none" stroke="#004000" stroke-width=".4"/>
<path d="M109.2 141.3h7.6v2h-7.6z" fill="#c8c8aa" stroke="#800000" stroke-width=".4"/>
<path d="M106.7 142.3h2.5M116.8 142.3h2.6" fill="none" stroke="#800000" stroke-width=".4"/>
<path d="M43.2 160.1l2.5 2.5-2.5 2.6z" fill="#c8c8aa" stroke="#800000" stroke-width=".4"/>
<path d="M40.6 162.6h2.6M45.7 160.1v5.1M45.7 162.6h2.6" fill="none" stroke="#800000" stroke-width=".4"/>
<path d="M35.3 162.2l.3-.1-.5 .5zM35.6 162.1l.3 .1 .2 .4zM35.6 163.1l.5-.5-.2 .4zM35.1 162.6l.5 .5-.4-.2z" fill="#004000" stroke="#004000" stroke-width=".4"/>
<path d="M35.6 162.1l.5 .5-.5 .5-.5-.5z" fill="#004000"/>
<path d="M63.5 138.8h7.6v2h-7.6z" fill="#c8c8aa" stroke="#800000" stroke-width=".4"/>
<path d="M61 139.8h2.5M71.1 139.8h2.6" fill="none" stroke="#800000" stroke-width=".4"/>
<path d="M55.5 139.5l.4-.2-.5 .5zM55.9 139.3l.4 .2 .1 .3zM56.4 139.8l-.2 .4-.3 .1zM55.4 139.8l.5 .5-.3-.1z" fill="#004000" stroke="#004000" stroke-width=".4"/>
<path d="M55.4 139.8l.5-.5 .5 .5-.5 .5z" fill="#004000"/>
<path d="M55.5 144.6l.4-.2-.5 .5zM55.9 144.4l.3 .1 .2 .4zM56.4 144.9l-.1 .3-.4 .2zM55.4 144.9l.5 .5-.3-.1z" fill="#004000" stroke="#004000" stroke-width=".4"/>
<path d="M55.4 144.9l.5-.5 .5 .5-.5 .5z" fill="#004000"/>
<path d="M281.9 39.5h5M284.4 35.6v3.9M284.4 40.7a2.2 2.2 0 0 1 2.5 1.3M284.4 40.7a2.2 2.2 0 0 0-2.5 1.3M284.4 40.7v5.1" fill="none" stroke="#800000" stroke-width=".4"/>
<path d="M284.1 106.4l.3-.1-.5 .5zM284.4 106.3l.3 .1 .2 .4zM284.4 107.3l.5-.5-.2 .4zM283.9 106.8l.5 .5-.4-.2z" fill="#004000" stroke="#004000" stroke-width=".4"/>
<path d="M284.4 106.3l.5 .5-.5 .5-.5-.5z" fill="#004000"/>
<path d="M170.2 16.9h7.6v2h-7.6z" fill="#c8c8aa" stroke="#800000" stroke-width=".4"/>
<path d="M167.6 17.9h2.6M177.8 17.9h2.5" fill="none" stroke="#800000" stroke-width=".4"/>
<path d="M154.5 93.8l.4-.2-.5 .5zM154.9 93.6l.3 .1 .2 .4zM155.4 94.1l-.1 .3-.4 .2zM154.4 94.1l.5 .5-.3-.1z" fill="#004000" stroke="#004000" stroke-width=".4"/>
<path d="M154.4 94.1l.5-.5 .5 .5-.5 .5z" fill="#004000"/>
<path d="M119.4 336.5l10.1 6.4-10.1 6.3z" fill="#c8c8aa" stroke="#800000" stroke-width=".4"/>
<path d="M121.9 332.7v5.1M114.3 340.4h5.1M114.3 345.4h5.1M120.7 340.4h1.5M120.7 345.4h1.5M121.4 344.7v1.5M121.9 348v5.1M129.5 342.9h5.1" fill="none" stroke="#800000" stroke-width=".4"/>
<path d="M111.5 340l.3-.1-.5 .5zM111.8 339.9l.3 .1 .2 .4zM111.8 340.9l.5-.5-.2 .4zM111.3 340.4l.5 .5-.3-.1z" fill="#004000" stroke="#004000" stroke-width=".4"/>
<path d="M111.8 339.9l.5 .5-.5 .5-.5-.5z" fill="#004000"/>
<path d="M139.4 327.3l.3-.1-.5 .5zM139.7 327.2l.4 .2 .1 .3zM140.2 327.7l-.2 .4-.3 .1zM139.2 327.7l.5 .5-.3-.1z" fill="#004000" stroke="#004000" stroke-width=".4"/>
<path d="M139.7 327.2l.5 .5-.5 .5-.5-.5z" fill="#004000"/>
<path d="M121.9 320l1.3 2.6h-2.5zM121.9 320v5.1M120.7 358.1h2.5l-1.3 2.6zM121.9 355.6v5.1" fill="none" stroke="#004000" stroke-width=".4"/>
<path d="M114.3 234.9l10.2 6.4-10.2 6.3z" fill="#c8c8aa" stroke="#800000" stroke-width=".4"/>
<path d="M109.2 238.8h5.1M115.6 238.8h1.5M116.8 231.1v5.1M109.2 243.8h5.1M115.6 243.8h1.5M116.3 243.1v1.5M116.8 246.4v5.1M124.5 241.3h5" fill="none" stroke="#800000" stroke-width=".4"/>
<path d="M106.3 238.5l.4-.2-.5 .5zM106.7 238.3l.4 .2 .1 .3zM107.2 238.8l-.1 .3-.4 .2zM106.2 238.8l.5 .5-.3-.1z" fill="#004000" stroke="#004000" stroke-width=".4"/>
<path d="M106.7 238.3l.5 .5-.5 .5-.5-.5z" fill="#004000"/>
<path d="M139.4 240.9l.3-.1-.5 .5zM139.7 240.8l.3 .1 .2 .4zM140.2 241.3l-.1 .3-.4 .2zM139.2 241.3l.5 .5-.4-.2z" fill="#004000" stroke="#004000" stroke-width=".4"/>
<path d="M139.2 241.3l.5-.5 .5 .5-.5 .5z" fill="#004000"/>
<path d="M86.4 136l10.1 6.3-10.1 6.4z" fill="#c8c8aa" stroke="#800000" stroke-width=".4"/>
<path d="M81.3 139.8h5.1M87.6 139.8h1.6M88.4 139v1.6M88.9 132.2v5M81.3 144.9h5.1M87.6 144.9h1.6M88.9 147.4v5.1M96.5 142.3h5.1" fill="none" stroke="#800000" stroke-width=".4"/>
<path d="M103.7 142l.4-.2-.5 .5zM104.1 141.8l.3 .1 .2 .4zM104.6 142.3l-.1 .3-.4 .2zM103.6 142.3l.5 .5-.3-.1z" fill="#004000" stroke="#004000" stroke-width=".4"/>
<path d="M103.6 142.3l.5-.5 .5 .5-.5 .5z" fill="#004000"/>
<path d="M88.9 124.5l1.3 2.6h-2.6zM88.9 124.5v5.1M88.9 157.6v5M87.6 160.1h2.6l-1.3 2.5z" fill="none" stroke="#004000" stroke-width=".4"/>
<path d="M162.6 138.5l10.1 6.4-10.1 6.3z" fill="#c8c8aa" stroke="#800000" stroke-width=".4"/>
<path d="M165.1 134.7v5.1M157.5 142.3h5.1M157.5 147.4h5.1M163.8 142.3h1.6M163.8 147.4h1.6M164.6 146.6v1.6M165.1 149.9v5.1M172.7 144.9h5.1" fill="none" stroke="#800000" stroke-width=".4"/>
<path d="M182.5 144.6l.4-.2-.5 .5zM182.9 144.4l.3 .1 .2 .4zM183.4 144.9l-.1 .3-.4 .2zM182.4 144.9l.5 .5-.4-.2z" fill="#004000" stroke="#004000" stroke-width=".4"/>
<path d="M182.4 144.9l.5-.5 .5 .5-.5 .5z" fill="#004000"/>
<path d="M164.7 205.4l.4-.2-.5 .5zM165.1 205.2l.4 .2 .1 .3zM165.6 205.7l-.2 .4-.3 .1zM164.6 205.7l.5 .5-.3-.1z" fill="#004000" stroke="#004000" stroke-width=".4"/>
<path d="M165.1 205.2l.5 .5-.5 .5-.5-.5z" fill="#004000"/>
<path d="M154.5 202.9l.4-.2-.5 .5zM154.9 202.7l.3 .1 .2 .4zM155.4 203.2l-.1 .3-.4 .2zM154.4 203.2l.5 .5-.3-.1z" fill="#004000" stroke="#004000" stroke-width=".4"/>
<path d="M154.4 203.2l.5-.5 .5 .5-.5 .5z" fill="#004000"/>
<path d="M154.5 142l.4-.2-.5 .5zM154.9 141.8l.3 .1 .2 .4zM155.4 142.3l-.1 .3-.4 .2zM154.4 142.3l.5 .5-.3-.1z" fill="#004000" stroke="#004000" stroke-width=".4"/>
<path d="M154.4 142.3l.5-.5 .5 .5-.5 .5z" fill="#004000"/>
<path d="M164.8 58.1l.3-.1-.5 .5zM165.1 58l.3 .1 .2 .4zM165.1 59l.5-.5-.2 .4zM164.6 58.5l.5 .5-.3-.1z" fill="#004000" stroke="#004000" stroke-width=".4"/>
<path d="M164.6 58.5l.5-.5 .5 .5-.5 .5z" fill="#004000"/>
<g font-size="2.8">
<text x="286.9" y="10.3">RES</text>
<text x="170" y="15.8">R34</text>
<text x="288.4" y="40.8">C5</text>
<text x="170" y="92">R21</text>
<text x="170" y="104.7">R14</text>
<text x="258.8" y="103.1">ZD1</text>
<text x="274" y="103.1">ZD2</text>
<text x="127.2" y="110.7">RV3</text>
<text x="139.5" y="117.4">R9</text>
<text x="170" y="117.4">R7</text>
<text x="195.4" y="117.4">R16</text>
<text x="274" y="126">C2</text>
<text x="296.9" y="127.5">R17</text>
<text x="375.6" y="131.1">C3</text>
<text x="43" y="136.1">C4</text>
<text x="63.3" y="137.7">R32</text>
<text x="96.7" y="132.3">U2:A</text>
<text x="172.9" y="134.9">U2:B</text>
<text x="238.9" y="137.4">U3:A</text>
<text x="398.5" y="132.6">R22</text>
<text x="109" y="140.2">R33</text>
<text x="187.8" y="142.8">R11</text>
<text x="277" y="140">U4:A</text>
<text x="340.5" y="142.5">U3:B</text>
<text x="289.3" y="147.8">R18</text>
<text x="378.6" y="145">U4:B</text>
<text x="38.1" y="152.5">R30</text>
<text x="58.4" y="152.5">R31</text>
<text x="205.5" y="152.8">RT2</text>
<text x="307" y="155.3">RT3</text>
<text x="43" y="159">D1</text>
<text x="218.2" y="180.9">R13</text>
<text x="319.7" y="180.9">R19</text>
<text x="66.3" y="199.5">FM2</text>
<text x="83.6" y="206.2">R10</text>
<text x="124.3" y="221.4">TC</text>
<text x="124.7" y="231.3">U1:A</text>
<text x="86.2" y="236.6">R2</text>
<text x="236.1" y="238.8">R12</text>
<text x="337.7" y="238.8">R20</text>
<text x="142.5" y="245.3">RT1</text>
<text x="76.4" y="250.3">FM1</text>
<text x="86.2" y="257">R1</text>
<text x="142.2" y="271.8">R4</text>
<text x="76.4" y="291">CUT</text>
<text x="86.2" y="297.6">R3</text>
<text x="119.2" y="307.8">Q2</text>
<text x="149.7" y="307.8">Q1</text>
<text x="142.2" y="315">R6</text>
<text x="129.3" y="324">C1</text>
<text x="129.8" y="332.9">U1:B</text>
<text x="96.3" y="338.2">R5</text>
</g>
<g font-size="1.8">
<text x="283.8" y="10.2" transform="rotate(-90 283.8 10.2)">3</text>
<text x="170" y="20.9">20K</text>
<text x="278.3" y="19.7">2</text>
<text x="286.9" y="18.2">100K</text>
<text x="283.8" y="26.5" transform="rotate(-90 283.8 26.5)">1</text>
<text x="288.4" y="43.6">10uF</text>
<text x="162.6" y="48.9">-15</text>
<text x="170" y="97.1">100k</text>
<text x="100.4" y="107.4">In1</text>
<text x="123.9" y="111.8" transform="rotate(-90 123.9 111.8)">3</text>
<text x="170" y="109.8">100k</text>
<text x="258.8" y="111.3">1N4733A</text>
<text x="274" y="111.3">1N4733A</text>
<text x="86.4" y="122.6">+15</text>
<text x="129.5" y="121.3">2</text>
<text x="139.5" y="122.5">100k</text>
<text x="170" y="122.5">100k</text>
<text x="195.4" y="122.5">330R</text>
<text x="219.6" y="120.1">HP Out</text>
<text x="123.9" y="128.1" transform="rotate(-90 123.9 128.1)">1</text>
<text x="127.2" y="129.1">100k</text>
<text x="321.2" y="130.2">BP Out</text>
<text x="88.3" y="134.7" transform="rotate(-90 88.3 134.7)">8</text>
<text x="164.5" y="137.2" transform="rotate(-90 164.5 137.2)">4</text>
<text x="274" y="134.2">330pF</text>
<text x="296.9" y="132.6">330R</text>
<text x="398.5" y="137.7">330R</text>
<text x="422.8" y="135.3">LP Out</text>
<text x="15.1" y="140.4">G</text>
<text x="63.3" y="142.8">10K</text>
<text x="82.8" y="139.2">3</text>
<text x="99.1" y="141.7">1</text>
<text x="159" y="141.7">6</text>
<text x="230.5" y="139.8" transform="rotate(-90 230.5 139.8)">6</text>
<text x="233" y="139.8" transform="rotate(-90 233 139.8)">7</text>
<text x="235.5" y="139.8" transform="rotate(-90 235.5 139.8)">8</text>
<text x="268.6" y="142.3" transform="rotate(-90 268.6 142.3)">4</text>
<text x="375.6" y="139.3">330pF</text>
<text x="43" y="144.3">10nF</text>
<text x="82.8" y="144.3">2</text>
<text x="109" y="145.3">180K</text>
<text x="159" y="146.8">5</text>
<text x="175.3" y="144.3">7</text>
<text x="187.8" y="147.9">10k</text>
<text x="225" y="149.3">3</text>
<text x="225" y="144.3">4</text>
<text x="241.2" y="146.8">5</text>
<text x="263.1" y="146.8">2</text>
<text x="279.3" y="149.3">1</text>
<text x="325.6" y="149.3">13</text>
<text x="332.1" y="144.9" transform="rotate(-90 332.1 144.9)">6</text>
<text x="334.6" y="144.9" transform="rotate(-90 334.6 144.9)">10</text>
<text x="337.1" y="144.9" transform="rotate(-90 337.1 144.9)">9</text>
<text x="370.2" y="147.4" transform="rotate(-90 370.2 147.4)">4</text>
<text x="38.1" y="155.4">100K</text>
<text x="58.4" y="155.4">100K</text>
<text x="88.3" y="150.9" transform="rotate(-90 88.3 150.9)">4</text>
<text x="96.7" y="153.2">TL072</text>
<text x="164.5" y="153.5" transform="rotate(-90 164.5 153.5)">8</text>
<text x="172.9" y="155.8">TL072</text>
<text x="205.5" y="155.6">2K</text>
<text x="233" y="156" transform="rotate(-90 233 156)">1</text>
<text x="235.5" y="156" transform="rotate(-90 235.5 156)">2</text>
<text x="263.1" y="151.9">3</text>
<text x="289.3" y="153">10k</text>
<text x="325.6" y="154.4">14</text>
<text x="342.8" y="151.9">12</text>
<text x="364.7" y="151.9">6</text>
<text x="380.9" y="154.4">7</text>
<text x="39.4" y="162">A</text>
<text x="48.3" y="162">K</text>
<text x="202.2" y="159.5">1</text>
<text x="218.4" y="159.5">3</text>
<text x="230.5" y="157" transform="rotate(-90 230.5 157)">11</text>
<text x="238.9" y="158.3">LM13700</text>
<text x="268.6" y="158.6" transform="rotate(-90 268.6 158.6)">8</text>
<text x="277" y="160.8">TL072</text>
<text x="303.7" y="162">1</text>
<text x="307" y="158.2">2k</text>
<text x="320" y="162">3</text>
<text x="364.7" y="157">5</text>
<text x="43" y="167.2">DIODE</text>
<text x="86.4" y="165.8">-15</text>
<text x="212.6" y="166.2" transform="rotate(-90 212.6 166.2)">2</text>
<text x="332.1" y="162.1" transform="rotate(-90 332.1 162.1)">11</text>
<text x="334.6" y="162.1" transform="rotate(-90 334.6 162.1)">16</text>
<text x="337.1" y="162.1" transform="rotate(-90 337.1 162.1)">15</text>
<text x="340.5" y="163.4">LM13700</text>
<text x="370.2" y="163.6" transform="rotate(-90 370.2 163.6)">8</text>
<text x="378.6" y="165.9">TL072</text>
<text x="314.1" y="168.7" transform="rotate(-90 314.1 168.7)">2</text>
<text x="218.2" y="186">15k</text>
<text x="319.7" y="186">15k</text>
<text x="51.1" y="196.2">FM2</text>
<text x="62.9" y="200.7" transform="rotate(-90 62.9 200.7)">3</text>
<text x="68.6" y="210.1">2</text>
<text x="86.2" y="211.3">33K</text>
<text x="114.3" y="214">-15</text>
<text x="62.9" y="216.9" transform="rotate(-90 62.9 216.9)">1</text>
<text x="66.3" y="217.9">100K</text>
<text x="162.6" y="216.5">+15</text>
<text x="124.3" y="226.5">2K</text>
<text x="116.2" y="233.7" transform="rotate(-90 116.2 233.7)">4</text>
<text x="58.3" y="239.4">VOct</text>
<text x="110.8" y="238.2">2</text>
<text x="86.2" y="241.8">100K</text>
<text x="110.8" y="243.2">3</text>
<text x="127" y="240.7">1</text>
<text x="236.1" y="241.6">10k</text>
<text x="337.7" y="241.6">10k</text>
<text x="58.7" y="247">FM1</text>
<text x="73.1" y="251.5" transform="rotate(-90 73.1 251.5)">3</text>
<text x="116.2" y="249.9" transform="rotate(-90 116.2 249.9)">8</text>
<text x="139.1" y="246.4" transform="rotate(-90 139.1 246.4)">3</text>
<text x="124.7" y="252.2">TL072</text>
<text x="144.8" y="255.8">2</text>
<text x="78.7" y="260.9">2</text>
<text x="86.2" y="262.1">33K</text>
<text x="114.3" y="262.2">+15</text>
<text x="139.1" y="262.6" transform="rotate(-90 139.1 262.6)">1</text>
<text x="142.5" y="263.6">100R</text>
<text x="73.1" y="267.7" transform="rotate(-90 73.1 267.7)">1</text>
<text x="76.4" y="268.7">100K</text>
<text x="142.2" y="274.6">390R</text>
<text x="71.1" y="280">+15</text>
<text x="73.1" y="292.1" transform="rotate(-90 73.1 292.1)">3</text>
<text x="78.7" y="301.5">2</text>
<text x="86.2" y="302.7">110K</text>
<text x="73.1" y="308.3" transform="rotate(-90 73.1 308.3)">1</text>
<text x="76.4" y="309.3">100K</text>
<text x="119.2" y="310.6">2N3906</text>
<text x="149.7" y="310.6">2N3906</text>
<text x="142.2" y="317.8">5.6K</text>
<text x="71.1" y="320.6">-15</text>
<text x="119.4" y="318.1">-15</text>
<text x="121.3" y="335.3" transform="rotate(-90 121.3 335.3)">4</text>
<text x="129.3" y="332.2">1nF</text>
<text x="115.8" y="339.8">6</text>
<text x="96.3" y="343.4">100K</text>
<text x="115.8" y="344.8">5</text>
<text x="132.1" y="342.3">7</text>
<text x="121.3" y="351.5" transform="rotate(-90 121.3 351.5)">8</text>
<text x="129.8" y="353.8">TL072</text>
<text x="86.4" y="363.8">-15</text>
<text x="119.4" y="363.8">+15</text>
</g>
<g font-size="1.4" fill="#c00000">
<text x="284" y="16.5" transform="rotate(90 284 16.5)">85%</text>
<text x="124.9" y="120.9" transform="rotate(-90 124.9 120.9)">87%</text>
<text x="209.4" y="160.5">53%</text>
<text x="310.9" y="163">55%</text>
<text x="63.9" y="209.7" transform="rotate(-90 63.9 209.7)">50%</text>
<text x="140.1" y="255.4" transform="rotate(-90 140.1 255.4)">50%</text>
<text x="74.1" y="260.1" transform="rotate(-90 74.1 260.1)">0%</text>
<text x="74.1" y="301.1" transform="rotate(-90 74.1 301.1)">35%</text>
</g>
</svg>
